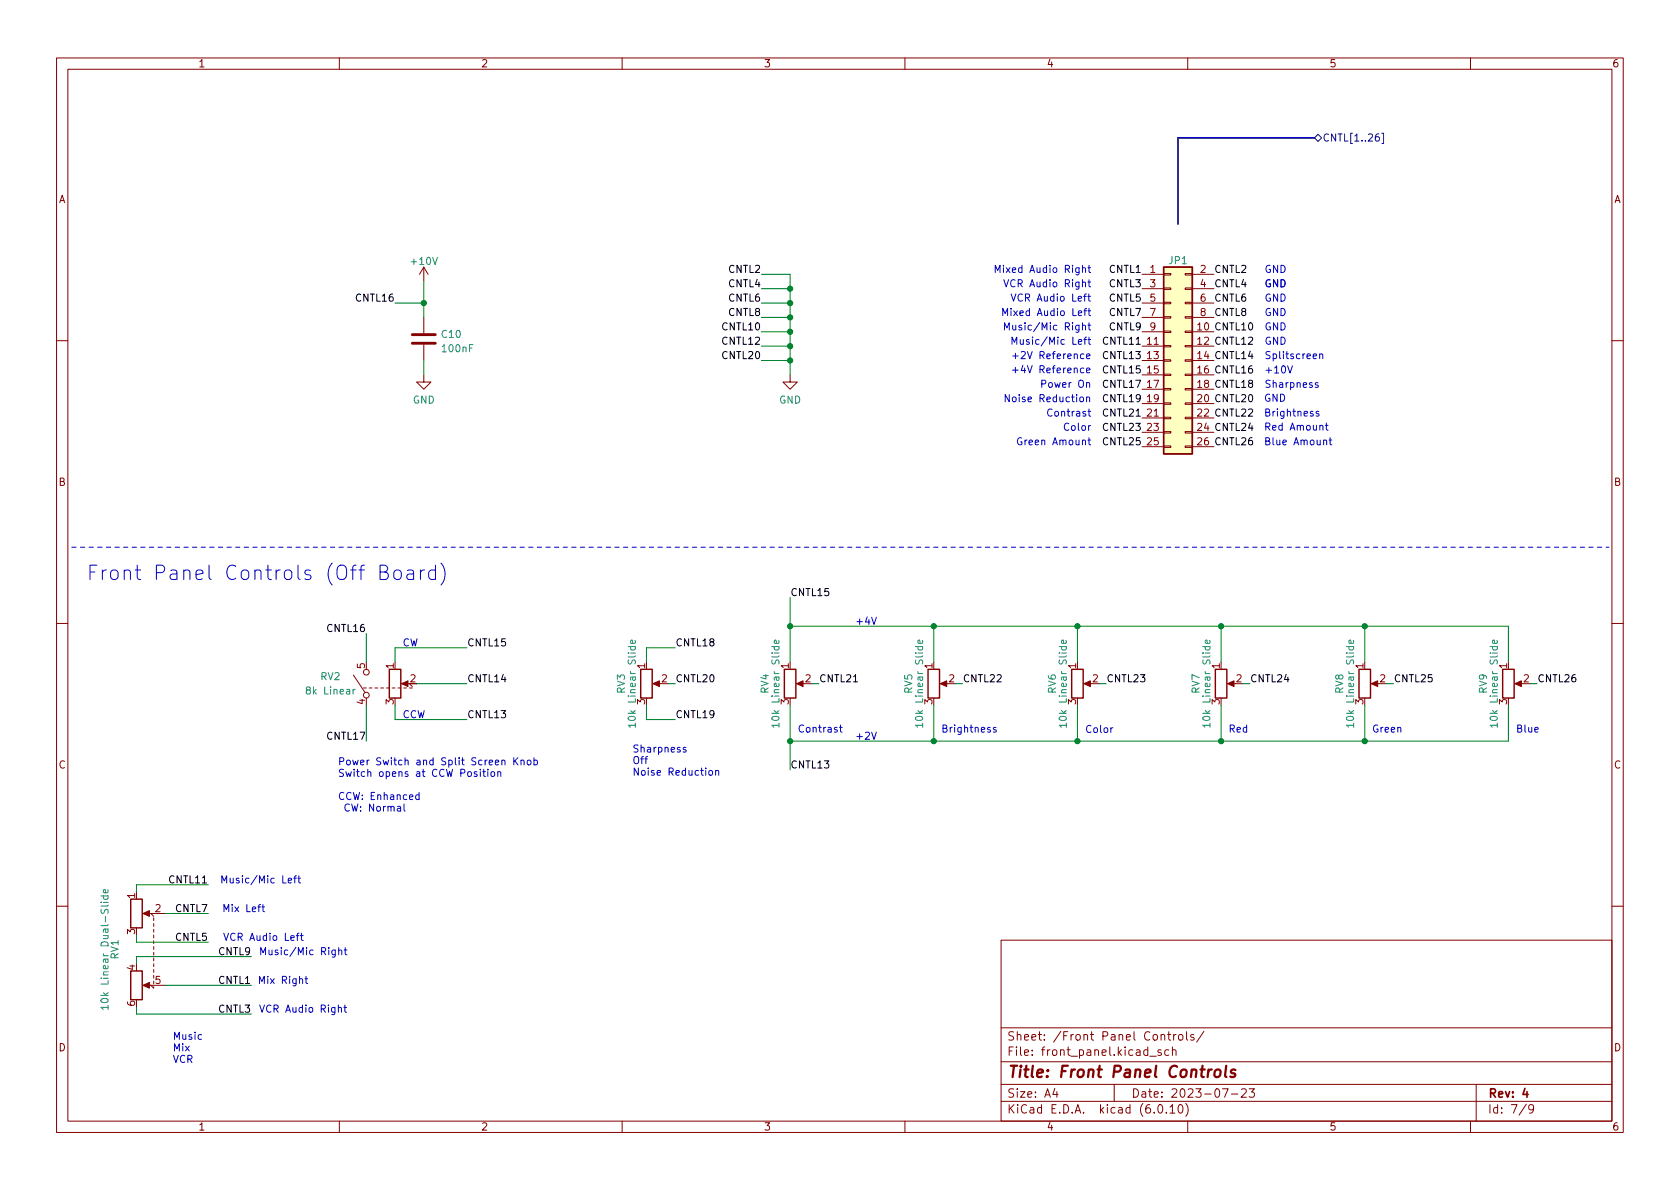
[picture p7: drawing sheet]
<svg xmlns="http://www.w3.org/2000/svg" width="297mm" height="210mm" viewBox="0 0 297 210" stroke-linecap="round" stroke-linejoin="round" font-family="sans-serif">
<g fill="none" stroke="#840000" stroke-width=".18">
<path d="M10 10.2h277v190.1h-277zM12 12.2h273v186.1h-273zM60 10.2v2M110 10.2v2M160 10.2v2M210 10.2v2M260 10.2v2M74.9 47.2l-.7 1.3M74.9 47.2v2.6M74.9 56.1v2.8M74.9 47.2l.8 1.3M201.9 48.5h3.8"/>
<path d="M201.9 58.7h3.8M201.9 51h3.8M201.9 53.6h3.8M201.9 56.1h3.8M205.7 58.5h1.3v.3h-1.3zM205.7 56h1.3v.3h-1.3zM205.7 53.5h1.3v.2h-1.3zM205.7 50.9h1.3v.3h-1.3zM205.7 48.4h1.3v.2h-1.3zM209.5 58.5h1.3v.3h-1.3zM209.5 56h1.3v.3h-1.3zM209.5 53.5h1.3v.2h-1.3z"/>
<path d="M209.5 50.9h1.3v.3h-1.3zM209.5 48.4h1.3v.2h-1.3zM210.8 48.5h3.8M210.8 58.7h3.8M210.8 51h3.8M210.8 53.6h3.8M210.8 56.1h3.8M10 60.2h2M74.9 66.3v1.3h1.3l-1.3 1.2-1.2-1.2h1.2M74.9 61v2.7M139.7 66.3v1.3h1.3l-1.3 1.2-1.3-1.2h1.3M201.9 61.2h3.8"/>
<path d="M201.9 63.7h3.8M201.9 66.3h3.8M201.9 68.8h3.8M201.9 71.4h3.8M201.9 73.9h3.8M201.9 76.4h3.8M201.9 79h3.8M205.7 78.9h1.3v.2h-1.3zM205.7 76.3h1.3v.3h-1.3zM205.7 73.8h1.3v.2h-1.3zM205.7 71.2h1.3v.3h-1.3zM205.7 68.7h1.3v.3h-1.3z"/>
<path d="M205.7 66.2h1.3v.2h-1.3zM205.7 63.6h1.3v.3h-1.3zM205.7 61.1h1.3v.2h-1.3zM209.5 78.9h1.3v.2h-1.3zM209.5 76.3h1.3v.3h-1.3zM209.5 73.8h1.3v.2h-1.3zM209.5 71.2h1.3v.3h-1.3zM209.5 68.7h1.3v.3h-1.3zM209.5 66.2h1.3v.2h-1.3zM209.5 63.6h1.3v.3h-1.3zM209.5 61.1h1.3v.2h-1.3zM210.8 61.2h3.8"/>
<path d="M210.8 63.7h3.8M210.8 66.3h3.8M210.8 68.8h3.8M210.8 71.4h3.8M210.8 73.9h3.8M210.8 76.4h3.8M210.8 79h3.8M285 60.2h2M10 110.2h2M62.5 119.4l2 3M285 110.2h2M64.3 121.7h.5"/>
<path d="M65.3 121.7h.5M66.3 121.7h.5M67.3 121.7h.5M68.3 121.7h.5M69.3 121.7h.5M70.4 121.7h.5M71.4 121.7h.5M72.4 121.7h.5M72.4 120.9l.5 .5M115.8 120.9h1M141.2 120.9h1M166.6 120.9h1"/>
<path d="M192 120.9h1M217.4 120.9h1M242.8 120.9h1M268.2 120.9h1M10 160.2h2M25.7 161.5h3.5M25.7 174.2h3.5M26.7 174.2l.5 .5v-.2M26.7 161.5l.5 .5M27.2 162.3v.5M27.2 163.3v.5M27.2 164.3v.5"/>
<path d="M27.2 165.3v.6M27.2 166.4v.5M27.2 167.4v.5M27.2 168.4v.5M27.2 169.4v.5M27.2 170.4v.5M27.2 171.4v.6M177 166.3h108v32h-108zM285 160.2h2M60 198.3v2M110 198.3v2M160 198.3v2"/>
<path d="M177 194.8h108M177 191.8h108M177 187.8h108M177 181.8h108M186.5 192.5l-.4 1h1M186.9 193v1M197 191.8v3M203.3 186.8h1.1M204.9 195.4l.2-.1a.81 .81 0 0 1 .6 .7 .81 .81 0 0 1-.3 .8h-.2a.81 .81 0 0 1-.6-.6 .81 .81 0 0 1 .3-.8zM205.3 185.7l-.4-.1-.2 .2 .1 .3 .5 .1v.4h-.6M205.3 183.1l.2-.2 .4 .1v.9M206.2 196.7v.1"/>
<path d="M206.4 182.9h.6M206.6 185.7l-.4-.1-.3 .3v.4l.2 .3h.5M206.6 182.4v1.3l.4 .2M206.9 195.8l.4-.5v1.5M206.9 196.8h.8M207.3 185.8l.2-.2 .4 .1v.9M207.3 185.1v1.5M207.5 182.9v1M207.9 182.9l-.3 .1-.1 .2M208.5 195.4l.1-.1a.81 .81 0 0 1 .6 .7 .81 .81 0 0 1-.3 .8h-.1a.81 .81 0 0 1-.6-.6 .81 .81 0 0 1 .3-.8zM208.5 183l.4-.1 .2 .3v.4l-.2 .3h-.4l-.1-.3v-.4zM209.6 195.1a1.72 1.72 0 0 1 0 2.3"/>
<path d="M209.8 182.4v1.3l.2 .2M210 198.3v2M211.1 183l-.4-.1-.2 .2 .1 .3 .5 .1v.4h-.6M212.9 182.4l-1.3 1.9M216.1 192.5h1l-.6 1.5M217.7 193.5h1.2M219.5 192.7l.6-.2 .2 .2 .1 .3-1 1h1M220.9 192.5h.9l-.5 .6 .4 .1v.7l-.2 .1h-.4l-.2-.1M260 198.3v2M261 191.8v6.5M269.9 195.3l-1.3 1.9M271.2 196l-.3 .3h-.3l-.3-.3 .1-.6 .5-.1 .2 .2a.99 .99 0 0 1-.4 1.3h-.3"/>
<circle cx="64.8" cy="118.9" r=".51"/>
<circle cx="64.8" cy="122.9" r=".51"/>
</g>
<path d="M269.6 192.5l-.3 1h.9M270 193v1" fill="none" stroke="#840000" stroke-width=".3"/>
<path d="M214.3 189.1l-.4 .1-.3 .3M214.9 189.3a.52 .52 0 0 1 .5-.2 .52 .52 0 0 1 .4 .4v.6a.55 .55 0 0 1-.6 .4 .55 .55 0 0 1-.5-.4zM216.8 188.5l-.2 1.7 .2 .3M218.4 189.2a.49 .49 0 0 0-.8 .3l.1 .2 .6 .2 .1 .2-.1 .3-.2 .1-.6-.1" fill="none" stroke="#840000" stroke-width=".4"/>
<g fill="#840000" stroke="#840000" stroke-width=".18">
<path d="M140.8 120.9l1.2-.5v1z"/>
<path d="M115.4 120.9l1.2-.5v1z"/>
<path d="M217 120.9l1.2-.5v1z"/>
<path d="M242.4 120.9l1.2-.5v1z"/>
<path d="M191.6 120.9l1.2-.5v1z"/>
<path d="M166.2 120.9l1.2-.5v1z"/>
<path d="M267.8 120.9l1.2-.5v1z"/>
<path d="M71 120.9l1.1-.5v1z"/>
<path d="M25.3 161.5l1.1-.5v1z"/>
<path d="M25.3 174.2l1.1-.5v1z"/>
</g>
<path d="M205.7 47.2h5.1v33.1h-5.1zM68.8 118.4h2.1v5h-2.1zM113.3 118.4h2v5h-2zM138.7 118.4h2v5h-2zM164.1 118.4h2v5h-2zM189.5 118.4h2v5h-2zM214.9 118.4h2v5h-2zM240.3 118.4h2v5h-2zM265.7 118.4h2v5h-2zM23.1 159h2v5.1h-2zM23.1 171.7h2v5.1h-2z" fill="none" stroke="#840000" stroke-width=".25"/>
<g fill="none" stroke="#008484" stroke-width=".18">
<path d="M111.1 114.3h1.2M111.5 114.3v.4l.2 .2 .6-.1v-.5M112.3 113.2v.4l-.1 .2-.7-.1v-.5h.3l.1 .6M136.5 114.3h1.2M136.9 114.3v.4l.2 .2 .6-.1v-.5M137.7 113.2v.4l-.1 .2-.7-.1v-.5h.3l.1 .6M161.9 114.3h1.2M162.3 114.3v.4l.2 .2 .6-.1v-.5M163.1 113.2v.4l-.1 .2-.7-.1v-.5h.3l.1 .6M187.3 114.3h1.2M187.7 114.3v.4l.2 .2 .6-.1v-.5M188.5 113.2v.4l-.1 .2-.7-.1v-.5h.3l.1 .6"/>
<path d="M212.7 114.3h1.2M213.1 114.3v.4l.2 .2 .6-.1v-.5M213.9 113.2v.4l-.1 .2-.7-.1v-.5h.3l.1 .6M238.1 114.3h1.2M238.5 114.3v.4l.2 .2 .6-.1v-.5M239.3 113.2v.4l-.1 .2-.7-.1v-.5h.3l.1 .6M263.5 114.3h1.2M263.9 114.3v.4l.2 .2 .6-.1v-.5M264.7 113.2v.4l-.1 .2-.7-.1v-.5h.3l.1 .6M62.4 121.9v.8M62.8 121.9l-.4 .2M112.3 128.2h-1.2l.3 .4"/>
<path d="M112.3 127.9v.7M137.7 128.2h-1.2l.3 .4M137.7 127.9v.7M163.1 128.2h-1.2l.3 .4M163.1 127.9v.7M188.5 128.2h-1.2l.3 .4M188.5 127.9v.7M213.9 128.2h-1.2l.3 .4M213.9 127.9v.7M239.3 128.2h-1.2l.3 .4M239.3 127.9v.7M264.7 128.2h-1.2l.3 .4"/>
<path d="M264.7 127.9v.7M17.9 158.4h1.2M18.3 158.4v.4l.2 .2 .6-.1v-.5M19.1 157.3v.4l-.2 .2-.6-.1v-.5h.3l.1 .6M18 176.7a.69 .69 0 0 1 1.1 .3 .72 .72 0 0 1-1.2-.1zM19.1 178.1h-1.2l.3 .4M19.1 177.8v.7"/>
</g>
<path d="M72.9 59.2h4.1M72.9 60.7h4.1" fill="none" stroke="#840000" stroke-width=".51"/>
<path d="M205.7 47.2h5.1v33.1h-5.1z" fill="#ffffc2" stroke="#ffffc2" stroke-width=".18"/>
<path d="M232.4 24.4l.6-.7 .7 .7-.7 .6zM243.8 23.7h-.4a.86 .86 0 0 0 0 1.3l.4-.2 .1-.4-.2-.2h-.4l-.1 .2M244.3 23.6h.3v1.8h-.3" fill="none" stroke="#000084" stroke-width=".18"/>
<g fill="none" stroke="#0000c2" stroke-width=".18">
<path d="M176 48.2v-1.3l.4 .9 .4-.9v1.3M177.3 55.8v-1.3l.4 .9 .4-.9v1.3M177.5 49.5l.4 1.2 .4-1.2M177.6 58.3v-1.2l.4 .9 .4-.9v1.2M178.8 52l.4 1.3 .4-1.3M179.1 57.5v.8h.3l.2-.1M192.3 52.4h.5M192.4 57.5h.4M192.4 47.3h.4M192.4 49.9h.4M192.4 55h.4M192.5 52v1.1l.3 .2"/>
<path d="M192.5 57.1v1.1l.3 .1M192.5 59.6v1.1l.3 .2M192.5 46.9v1.1l.3 .2M192.5 49.5v1l.3 .2M192.5 54.5v1.1l.3 .2M178.4 69.8v1.2l-.7-1.2v1.2M178.9 60.9v-1.3l.5 .9 .4-.9v1.3M179 65.4h1M179.1 62.9h.9M179.5 65v.9M179.5 62.5v.9M180.6 77.5a.59 .59 0 0 0-.7 .5 .59 .59 0 0 0 .7 .6l.1-.5h-.3"/>
<path d="M184.2 67.9l.6-.1 .1-.2v-.3l-.7-.1v1.3M186 72.4a.6 .6 0 0 0-.8 .5 .6 .6 0 0 0 .6 .7l.2-.1M192.1 70.3l.2-.1 .3 .1 .1 .7M192.4 77.8h.4M192.4 60h.4M192.5 77.4v1.1l.3 .2M227.7 64.7l.4 1.3 .4-1.3M232.2 63l.6-.1-.1-.3h-.3l-.2 .2v.6h.5M233 67.7h-.3l-.2 .1 .1 .2 .4 .1v.3h-.5M233.2 72.8l-.3-.1-.2 .2 .1 .2 .4 .1v.3h-.5M233.3 62.7l.2-.1h.3l.1 .8M233.3 62.6v.8"/>
<path d="M233.4 75.3l.1-.1 .3 .1 .1 .8M234 77.9l.2-.1 .3 .1 .1 .8M234.3 75.2h.5M234.5 74.8v1.1l.3 .2M235 77.8h.5M235.2 77.4v1.1l.3 .2M77 99.9v2.6M78 99.6a2.91 2.91 0 0 1 0 3.8M67.2 101.1h.9a.62 .62 0 0 0 .4-.6 .62 .62 0 0 0-.4-.6h-.9v2.6h1a.68 .68 0 0 0 .5-.7 .68 .68 0 0 0-.6-.7M69.7 101a.69 .69 0 0 1 .7-.2 .69 .69 0 0 1 .6 .5v.7a.69 .69 0 0 1-.7 .5 .69 .69 0 0 1-.7-.5v-.7zM72 100.9l.3-.1 .7 .1 .1 .2v1.4M73.1 101.4l-.8 .1a.5 .5 0 0 0-.4 .5 .5 .5 0 0 0 .4 .5l.8-.1"/>
<path d="M74.3 100.8v1.7M75.1 100.8a.65 .65 0 0 0-.8 .5M77 100.9l-.7-.1-.5 .5v.7l.2 .4 .3 .1 .7-.1M154.1 109.1l.4 1.3 .5-1.3M84.3 136.5h-.3l-.2 .1 .1 .2 .4 .1v.3h-.5M84.9 136.5v.8M85.3 136.5h.5M85.5 136v1.1l.3 .2M86.3 136.5v.8M86.9 136.5h.3l.3 .2v.4l-.3 .2-.3-.1-.1-.1zM88 136.6l.2-.1h.3l.1 .8M88 136.5v.8"/>
<path d="M88.7 134.5l.2-.1 .3 .1 .1 .8M90.9 134v1.3M91 134.5l.6 .8M91.6 134l-.7 .7M92.1 134.5l.2-.1 .3 .1 .1 .8M92.1 134.4v.9M93.3 134.5l.3-.1 .3 .3v.3l-.3 .3-.3-.1-.1-.2zM94.4 134.5l.4-.1 .2 .3-.1 .5h-.5M94.4 134v1.3M121.3 132.2h-.3l-.2 .1v.2l.5 .1v.3h-.5M125.4 136.3l.3-.1 .3 .3v.3l-.3 .3-.3-.1-.1-.2zM126.5 136.4l.2-.2 .3 .1 .1 .8"/>
<path d="M126.5 136.2v.9M148.4 128.6h.5M148.6 128.2v1.1l.3 .2M154.1 129.5l.4 1.2 .5-1.2M176.1 128.7l-.3-.1-.2 .2 .1 .2 .4 .1v.3h-.5M196.8 128.7l-.4 .2M39.2 156.1v-1.2l.5 .9 .4-.9v1.2M52.7 155.3h.4M52.8 154.9v1.1l.3 .1M70.3 142.7h.5v.7M70.8 142.9l-.4 .1-.2 .1 .2 .3h.4M71.4 142.2v1.1l.2 .1"/>
<path d="M74.1 140.6l-.4-.1-.2 .3 .1 .5h.5M74.1 140.1v1.3M39.6 161.2v-1.3l.4 1 .4-1v1.3M45.9 173.9v-1.3l.4 1 .4-1v1.3M52.4 165.5h.5M52.9 165l-.3 .2v1.1M53.1 165.5h.5M53.3 165v1.1l.3 .2M59.3 168v1l-.3 .3-.3-.1M59.3 168.1l-.4-.1-.2 .2 .1 .6h.5M59.8 178.3l.2-.1h.3l.1 .8M59.8 177.7v1.3"/>
<path d="M59.9 168.1l.2-.1 .3 .1v.7M59.9 167.6v1.2M60.8 178.2h.5M60.9 168h.4M61 177.7v1.1l.3 .2M61 167.6v1.1l.3 .1"/>
</g>
<path d="M12.7 96.8h271.8" fill="none" stroke="#0000c2" stroke-width=".18" stroke-dasharray=".8 .8"/>
<path d="M232.4 24.4h-24.1v15.2" fill="none" stroke="#000084" stroke-width=".3"/>
<g fill="none" stroke="#008400" stroke-width=".18">
<path d="M69.8 53.6h5.1M74.9 49.8v6.3M134.6 48.5h5.1v17.8M134.6 53.6h5.1M134.6 51h5.1M134.6 58.7h5.1M134.6 56.1h5.1M74.9 63.7v2.6M134.6 63.7h5.1M134.6 61.2h5.1M64.8 112v5.1M82.5 114.5h-12.7v2.6"/>
<path d="M119.4 114.5h-5.1v2.6M139.7 105.7v11.4M139.7 110.7h127v6.4M165.1 110.7v6.4M190.5 110.7v6.4M215.9 110.7v6.4M241.3 110.7v6.4M64.8 124.7v6.4M69.8 124.7v2.5h12.7M73.7 120.9h8.8M114.3 124.7v2.5h5.1M118.1 120.9h1.3"/>
<path d="M139.7 124.7v11.4M143.5 120.9h1.3M165.1 124.7v6.4M168.9 120.9h1.3M190.5 124.7v6.4M194.3 120.9h1.3M215.9 124.7v6.4M219.7 120.9h1.3M241.3 124.7v6.4M245.1 120.9h1.3M266.7 124.7v6.4h-127M270.5 120.9h1.3"/>
<path d="M36.8 156.5h-12.7v1.2M24.1 178v1.3h20.3M24.1 165.3v1.3h12.7M29.2 161.5h7.6M29.2 174.2h15.2M44.4 169.2h-20.3v1.2"/>
</g>
<g fill="#008400" stroke="#008400" stroke-width=".18">
<circle cx="74.9" cy="53.6" r=".46"/>
<circle cx="241.3" cy="131.1" r=".46"/>
<circle cx="241.3" cy="110.7" r=".46"/>
<circle cx="215.9" cy="110.7" r=".46"/>
<circle cx="165.1" cy="110.7" r=".46"/>
<circle cx="215.9" cy="131.1" r=".46"/>
<circle cx="165.1" cy="131.1" r=".46"/>
<circle cx="190.5" cy="131.1" r=".46"/>
<circle cx="190.5" cy="110.7" r=".46"/>
<circle cx="139.7" cy="51" r=".46"/>
<circle cx="139.7" cy="58.7" r=".46"/>
<circle cx="139.7" cy="53.6" r=".46"/>
<circle cx="139.7" cy="56.1" r=".46"/>
<circle cx="139.7" cy="110.7" r=".46"/>
<circle cx="139.7" cy="61.2" r=".46"/>
<circle cx="139.7" cy="63.7" r=".46"/>
<circle cx="139.7" cy="131.1" r=".46"/>
</g>
<text font-size="3.5" fill="#0000c2" x="15.2" y="102.6">Front Panel Controls (Off Board)</text>
<text font-size="2.8" fill="#840000" x="178" y="190.6">Title: Front Panel Controls</text>
<g font-size="2.1" fill="#840000">
<text x="178" y="184">Sheet: /Front Panel Controls/</text>
<text x="178" y="186.7">File: front_panel.kicad_sch</text>
<text x="178" y="196.9">KiCad E.D.A. kicad (6.0.10)</text>
<text x="178" y="194.1">Size: A4</text>
<text x="200" y="194.1">Date: 2023-07-23</text>
<text x="263" y="194.1">Rev: 4</text>
<text x="263" y="196.9">Id: 7/9</text>
</g>
<g font-size="1.8" fill="#840000">
<text x="35" y="11.9">1</text>
<text x="85" y="11.9">2</text>
<text x="135" y="11.9">3</text>
<text x="185" y="11.9">4</text>
<text x="235" y="11.9">5</text>
<text x="285" y="11.9">6</text>
<text x="10.3" y="35.9">A</text>
<text x="285.3" y="35.9">A</text>
<text x="203.3" y="48.3">1</text>
<text x="203.3" y="50.8">3</text>
<text x="203.3" y="53.3">5</text>
<text x="212.2" y="48.3">2</text>
<text x="212.2" y="50.8">4</text>
<text x="212.2" y="53.3">6</text>
<text x="203.3" y="55.9">7</text>
<text x="203.3" y="58.4">9</text>
<text x="212.2" y="55.9">8</text>
<text x="202.9" y="61">11</text>
<text x="202.9" y="63.5">13</text>
<text x="202.9" y="66">15</text>
<text x="202.9" y="68.6">17</text>
<text x="202.9" y="71.1">19</text>
<text x="202.9" y="73.7">21</text>
<text x="202.9" y="76.2">23</text>
<text x="202.9" y="78.7">25</text>
<text x="10.3" y="85.9">B</text>
<text x="285.3" y="85.9">B</text>
<text x="64.5" y="118.2" transform="rotate(-90 64.5 118.2)">5</text>
<text x="69.6" y="118.2" transform="rotate(-90 69.6 118.2)">1</text>
<text x="114" y="118.2" transform="rotate(-90 114 118.2)">1</text>
<text x="139.4" y="118.2" transform="rotate(-90 139.4 118.2)">1</text>
<text x="164.8" y="118.2" transform="rotate(-90 164.8 118.2)">1</text>
<text x="190.2" y="118.2" transform="rotate(-90 190.2 118.2)">1</text>
<text x="215.6" y="118.2" transform="rotate(-90 215.6 118.2)">1</text>
<text x="241" y="118.2" transform="rotate(-90 241 118.2)">1</text>
<text x="266.4" y="118.2" transform="rotate(-90 266.4 118.2)">1</text>
<text x="64.5" y="124.6" transform="rotate(-90 64.5 124.6)">4</text>
<text x="69.6" y="124.6" transform="rotate(-90 69.6 124.6)">3</text>
<text x="72.5" y="120.6">2</text>
<text x="114" y="124.6" transform="rotate(-90 114 124.6)">3</text>
<text x="117" y="120.6">2</text>
<text x="139.4" y="124.6" transform="rotate(-90 139.4 124.6)">3</text>
<text x="142.4" y="120.6">2</text>
<text x="164.8" y="124.6" transform="rotate(-90 164.8 124.6)">3</text>
<text x="167.8" y="120.6">2</text>
<text x="190.2" y="124.6" transform="rotate(-90 190.2 124.6)">3</text>
<text x="193.2" y="120.6">2</text>
<text x="215.6" y="124.6" transform="rotate(-90 215.6 124.6)">3</text>
<text x="218.6" y="120.6">2</text>
<text x="241" y="124.6" transform="rotate(-90 241 124.6)">3</text>
<text x="244" y="120.6">2</text>
<text x="266.4" y="124.6" transform="rotate(-90 266.4 124.6)">3</text>
<text x="269.4" y="120.6">2</text>
<text x="10.3" y="135.9">C</text>
<text x="285.3" y="135.9">C</text>
<text x="23.9" y="158.9" transform="rotate(-90 23.9 158.9)">1</text>
<text x="27.4" y="161.3">2</text>
<text x="23.9" y="165.2" transform="rotate(-90 23.9 165.2)">3</text>
<text x="23.9" y="171.6" transform="rotate(-90 23.9 171.6)">4</text>
<text x="27.4" y="174">5</text>
<text x="23.9" y="177.9" transform="rotate(-90 23.9 177.9)">6</text>
<text x="10.3" y="185.9">D</text>
<text x="285.3" y="185.9">D</text>
<text x="35" y="199.9">1</text>
<text x="85" y="199.9">2</text>
<text x="135" y="199.9">3</text>
<text x="185" y="199.9">4</text>
<text x="235" y="199.9">5</text>
<text x="285" y="199.9">6</text>
</g>
<text font-size="1.8" fill="#000084" x="233.8" y="25">CNTL[1..26]</text>
<g font-size="1.8" fill="#008484">
<text x="72.8" y="46.8">+10V</text>
<text x="206.7" y="46.7">JP1</text>
<text x="78.2" y="59.7">C10</text>
<text x="78.3" y="62.3">100nF</text>
<text x="73" y="71.4">GND</text>
<text x="137.7" y="71.4">GND</text>
<text x="54.5" y="122.8">8k Linear</text>
<text x="56.7" y="120.3">RV2</text>
<text x="110.5" y="122.6" transform="rotate(-90 110.5 122.6)">RV3</text>
<text x="135.9" y="122.6" transform="rotate(-90 135.9 122.6)">RV4</text>
<text x="161.3" y="122.6" transform="rotate(-90 161.3 122.6)">RV5</text>
<text x="186.7" y="122.6" transform="rotate(-90 186.7 122.6)">RV6</text>
<text x="212.1" y="122.6" transform="rotate(-90 212.1 122.6)">RV7</text>
<text x="237.5" y="122.6" transform="rotate(-90 237.5 122.6)">RV8</text>
<text x="262.9" y="122.6" transform="rotate(-90 262.9 122.6)">RV9</text>
<text x="112.4" y="127.6" transform="rotate(-90 112.4 127.6)">10k Linear Slide</text>
<text x="137.8" y="127.6" transform="rotate(-90 137.8 127.6)">10k Linear Slide</text>
<text x="163.2" y="127.6" transform="rotate(-90 163.2 127.6)">10k Linear Slide</text>
<text x="188.6" y="127.6" transform="rotate(-90 188.6 127.6)">10k Linear Slide</text>
<text x="214" y="127.6" transform="rotate(-90 214 127.6)">10k Linear Slide</text>
<text x="239.4" y="127.6" transform="rotate(-90 239.4 127.6)">10k Linear Slide</text>
<text x="264.8" y="127.6" transform="rotate(-90 264.8 127.6)">10k Linear Slide</text>
<text x="21" y="169.6" transform="rotate(-90 21 169.6)">RV1</text>
<text x="19.2" y="176.8" transform="rotate(-90 19.2 176.8)">10k Linear Dual-Slide</text>
</g>
<g font-size="1.8">
<text x="63.2" y="53.3">CNTL16</text>
<text x="128.9" y="50.8">CNTL4</text>
<text x="128.9" y="53.3">CNTL6</text>
<text x="128.9" y="48.2">CNTL2</text>
<text x="196.2" y="48.2">CNTL1</text>
<text x="196.2" y="53.3">CNTL5</text>
<text x="196.2" y="50.8">CNTL3</text>
<text x="214.6" y="53.3">CNTL6</text>
<text x="214.6" y="48.2">CNTL2</text>
<text x="214.6" y="50.8">CNTL4</text>
<text x="127.9" y="58.4">CNTL10</text>
<text x="128.9" y="55.9">CNTL8</text>
<text x="196.2" y="55.9">CNTL7</text>
<text x="196.2" y="58.4">CNTL9</text>
<text x="211.7" y="58.4">10 CNTL10</text>
<text x="214.6" y="55.9">CNTL8</text>
<text x="127.9" y="60.9">CNTL12</text>
<text x="127.9" y="63.5">CNTL20</text>
<text x="195.2" y="60.9">CNTL11</text>
<text x="195.2" y="63.5">CNTL13</text>
<text x="211.7" y="61">12 CNTL12</text>
<text x="211.7" y="63.5">14 CNTL14</text>
<text x="195.2" y="71.1">CNTL19</text>
<text x="195.2" y="66">CNTL15</text>
<text x="195.2" y="68.6">CNTL17</text>
<text x="211.7" y="66">16 CNTL16</text>
<text x="211.7" y="68.6">18 CNTL18</text>
<text x="211.7" y="71.1">20 CNTL20</text>
<text x="195.2" y="76.2">CNTL23</text>
<text x="195.2" y="73.6">CNTL21</text>
<text x="211.7" y="73.7">22 CNTL22</text>
<text x="211.7" y="76.2">24 CNTL24</text>
<text x="195.2" y="78.7">CNTL25</text>
<text x="211.7" y="78.7">26 CNTL26</text>
<text x="139.7" y="105.4">CNTL15</text>
<text x="58.1" y="111.7">CNTL16</text>
<text x="82.5" y="114.3">CNTL15</text>
<text x="119.4" y="114.3">CNTL18</text>
<text x="82.5" y="120.6">CNTL14</text>
<text x="119.4" y="120.6">CNTL20</text>
<text x="144.8" y="120.6">CNTL21</text>
<text x="170.2" y="120.6">CNTL22</text>
<text x="195.6" y="120.6">CNTL23</text>
<text x="221" y="120.6">CNTL24</text>
<text x="246.4" y="120.6">CNTL25</text>
<text x="271.8" y="120.6">CNTL26</text>
<text x="58.1" y="130.8">CNTL17</text>
<text x="82.5" y="127">CNTL13</text>
<text x="119.4" y="127">CNTL19</text>
<text x="139.7" y="135.9">CNTL13</text>
<text x="30.1" y="156.2">CNTL11</text>
<text x="31.1" y="161.3">CNTL7</text>
<text x="31.1" y="166.4">CNTL5</text>
<text x="38.8" y="168.9">CNTL9</text>
<text x="38.8" y="174">CNTL1</text>
<text x="38.8" y="179.1">CNTL3</text>
</g>
<g font-size="1.8" fill="#0000c2">
<text x="177.5" y="48.2">Mixed Audio Right</text>
<text x="178.8" y="50.8">VCR Audio Right</text>
<text x="180" y="53.3">VCR Audio Left</text>
<text x="223.5" y="53.3">GND</text>
<text x="223.5" y="50.8">GND</text>
<text x="223.5" y="48.2">GND</text>
<text x="178.8" y="55.9">Mixed Audio Left</text>
<text x="179.6" y="58.4">Music/Mic Right</text>
<text x="223.5" y="58.4">GND</text>
<text x="223.5" y="55.9">GND</text>
<text x="180.8" y="66">+4V Reference</text>
<text x="180.8" y="63.5">+2V Reference</text>
<text x="180.9" y="60.9">Music/Mic Left</text>
<text x="223.5" y="63.5">Splitscreen</text>
<text x="223.5" y="60.9">GND</text>
<text x="179.1" y="71.1">Noise Reduction</text>
<text x="184.8" y="68.6">Power On</text>
<text x="223.4" y="71">GND</text>
<text x="223.5" y="66">+10V</text>
<text x="223.5" y="68.6">Sharpness</text>
<text x="185.8" y="73.6">Contrast</text>
<text x="188.4" y="76.2">Color</text>
<text x="223.4" y="73.6">Brightness</text>
<text x="223.4" y="76.1">Red Amount</text>
<text x="180.7" y="78.7">Green Amount</text>
<text x="223.4" y="78.7">Blue Amount</text>
<text x="151.1" y="110.5">+4V</text>
<text x="71.1" y="114.3">CW</text>
<text x="71.1" y="127">CCW</text>
<text x="141" y="129.5">Contrast</text>
<text x="151.1" y="130.8">+2V</text>
<text x="166.4" y="129.5">Brightness</text>
<text x="191.8" y="129.6">Color</text>
<text x="217.1" y="129.5">Red</text>
<text x="242.5" y="129.5">Green</text>
<text x="268" y="129.5">Blue</text>
<text x="59.7" y="135.3">Power Switch and Split Screen Knob</text>
<text x="59.7" y="137.4">Switch opens at CCW Position</text>
<text x="111.8" y="133.1">Sharpness</text>
<text x="111.8" y="135.1">Off</text>
<text x="111.8" y="137.1">Noise Reduction</text>
<text x="59.7" y="141.5">CCW: Enhanced</text>
<text x="60.2" y="143.5">CW: Normal</text>
<text x="40.3" y="161.3">Mix Left</text>
<text x="41.2" y="156.2">Music/Mic Left</text>
<text x="39.4" y="166.4">VCR Audio Left</text>
<text x="45.7" y="168.9">Music/Mic Right</text>
<text x="46.7" y="174">Mix Right</text>
<text x="45.7" y="179.1">VCR Audio Right</text>
<text x="30.5" y="183.9">Music</text>
<text x="30.5" y="185.9">Mix</text>
<text x="30.5" y="187.9">VCR</text>
</g>
</svg>
